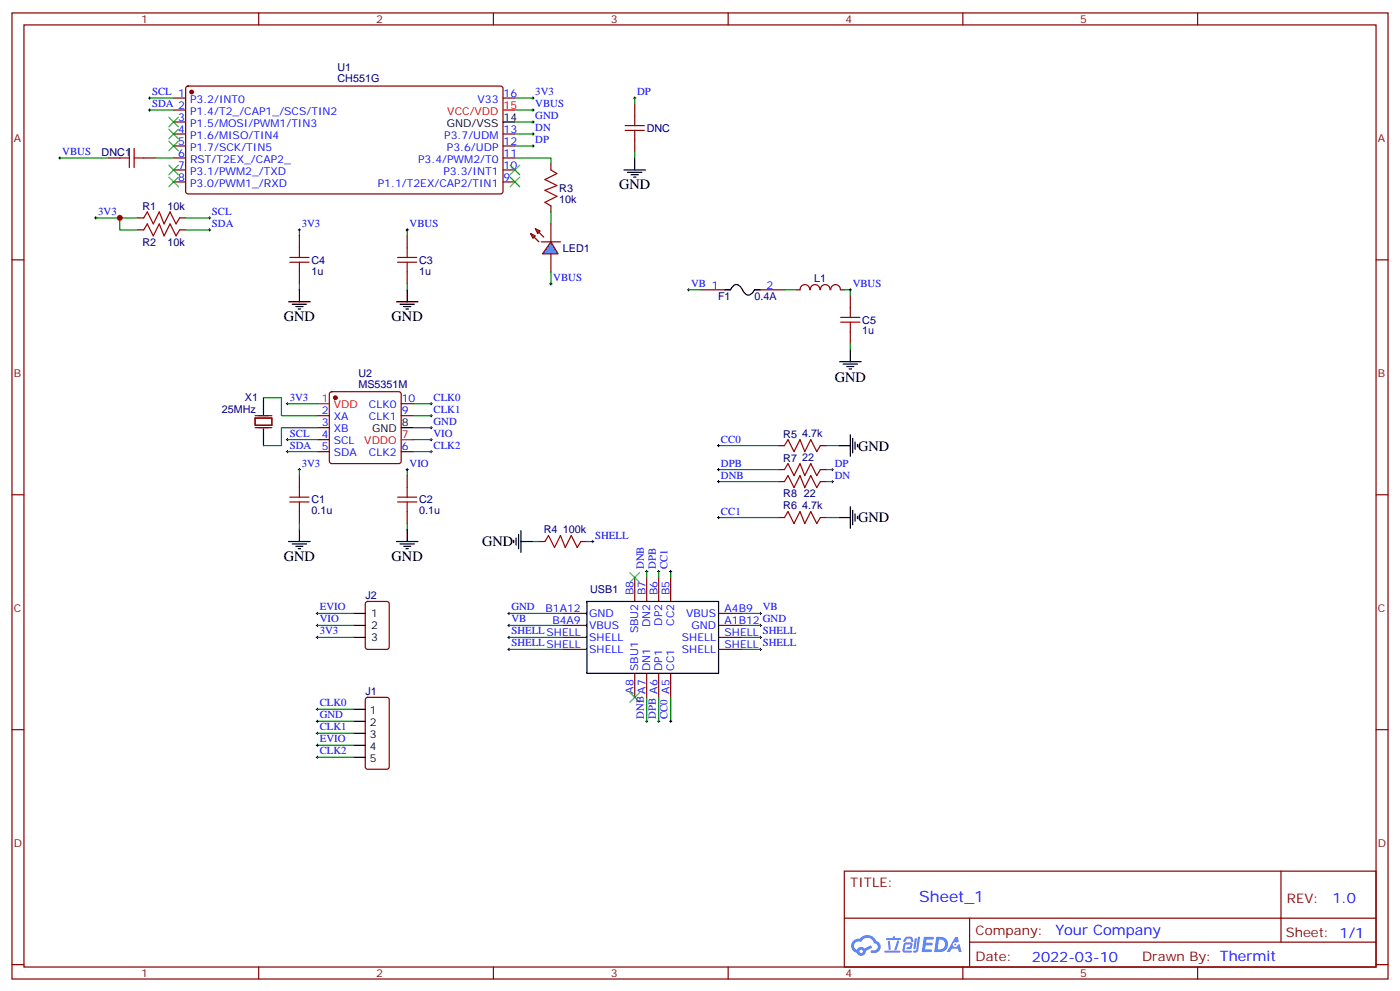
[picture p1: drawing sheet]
<svg xmlns="http://www.w3.org/2000/svg" width="412mm" height="292mm" viewBox="0 0 412 292" stroke-linecap="round" stroke-linejoin="round" font-family="sans-serif">
<g fill="none" stroke="#870000" stroke-width=".35">
<path d="M3.5 3.8h405.4v284.3h-405.4zM7.1 7.3h398.2v277.3h-398.2zM76.2 3.8v3.5M145.3 3.8v3.5M214.5 3.8v3.5M283.6 3.8v3.5M352.8 3.8v3.5M3.5 76.5h3.6M405.3 76.5h3.6M3.5 145.6h3.6M405.3 145.6h3.6M3.5 214.8h3.6"/>
<path d="M405.3 214.8h3.6M248.7 256.4h156.6v28.2h-156.6zM377.3 256.4v20.9M248.7 270.2h156.5M285.6 277.3h119.6M285.6 270.2v14.2M3.5 283.9h3.6M76.2 284.6v3.5M145.3 284.6v3.5M214.5 284.6v3.5M283.6 284.6v3.5M352.8 284.6v3.5"/>
<path d="M405.3 283.9h3.6"/>
</g>
<g fill="#5487ff">
<path d="M272.1 275.7h2.6l.3 .2-.1 .6h-2l-.1 1h1.6l.4 .4-.4 .4h-1.7l-.2 1.1 1.8 .1 .3 .3-.2 .4h-2.9z"/>
<path d="M281.4 275.8h.7l.4 1.3-.7 .3a.74 .74 0 0 0-1.1 .3 .74 .74 0 0 0 .5 1.1 .74 .74 0 0 0 .9-.7l.5-.3 .7 2.4h-.9l-.2-1h-1.9l-.5 1h-.9z"/>
<path d="M269.5 276.2h.6l-.4 2.9a.31 .31 0 0 1-.3 .3 .31 .31 0 0 1-.3-.3z"/>
<path d="M270.4 275.7h.6l-.5 4a.89 .89 0 0 1-.7 .7 .89 .89 0 0 1-.9-.3l1-.5z"/>
<path d="M266.8 275.9l.6-.2 1.2 .1 .5 1.3-.6 .1-.4-.9-1 .1a.95 .95 0 0 1-1 .8l-.1-.2z"/>
<path d="M266.4 277.6l1.8-.2a1.04 1.04 0 0 1 .6 1.1 1.04 1.04 0 0 1-.8 .9h-.7a.29 .29 0 0 1-.3-.4 .29 .29 0 0 1 .3-.2h.7l.2-.8h-1.4l-.4 1.8h1.9a.29 .29 0 0 1 .3 .3 .29 .29 0 0 1-.3 .3h-2l-.4-.3 .2-2.1z"/>
<path d="M260.5 279.8h4.4a.3 .3 0 0 1 .3 .3 .3 .3 0 0 1-.3 .3h-4.3z"/>
<path d="M264.3 276.9h.6l-.5 1.6a1.02 1.02 0 0 1-.7 1.2l-.2-.3z"/>
<path d="M261.5 276.9h.6l.3 2.4-.3 .3-.3-.2z"/>
<path d="M261.1 276.1h1.9l.2-.5h.5l-.1 .5h1.5a.29 .29 0 0 1 .3 .3 .29 .29 0 0 1-.3 .3h-3.9z"/>
<path d="M275.8 275.7l-.6 4.5h1.4a2.27 2.27 0 0 0 2.7-2.3 2.27 2.27 0 0 0-2.7-2.2zM276.6 276.5a1.5 1.5 0 0 1 1.8 1.6 1.5 1.5 0 0 1-1.9 1.3h-.3z"/>
<path d="M251.4 276.9a2.09 2.09 0 0 0 1 3.5 1.37 1.37 0 0 0 1.5 .9 1.37 1.37 0 0 0 1.1-1.4l2-1-.5-.7-1.8 1a1.4 1.4 0 0 0-2.3 .4 1.32 1.32 0 0 1-.6-1.9 1.32 1.32 0 0 1 1.9-.4 2.02 2.02 0 0 1 2-1.3 2.02 2.02 0 0 1 1.8 1.6 1.09 1.09 0 0 1 1.1 1.4 1.09 1.09 0 0 1-1.6 .7 .41 .41 0 0 0-.5 .3 .41 .41 0 0 0 .4 .5 1.89 1.89 0 0 0 2.4-1.2 1.89 1.89 0 0 0-1.2-2.4 2.98 2.98 0 0 0-5-.6l-1 .1zM253.2 280a.52 .52 0 0 1 1 0 .52 .52 0 0 1-1 0z"/>
<circle cx="281.4" cy="278" r=".28"/>
</g>
<g fill="none" stroke="#870000" stroke-width=".35">
<path d="M51.2 28.9h3.5M51.2 32.4h3.5M51.2 35.9h3.5M51.2 39.4h3.5M54.9 25.5l.5-.2 92.3 .1 .5 .6-.1 30.6-.6 .5-92.4-.1-.4-.6v-30.4zM148.2 28.9h3.5M148.2 39.4h3.5M187 30.6v3.5M31.7 46.5h3.6M42.3 46.5h3.6M51.2 43h3.5M51.2 46.5h3.5"/>
<path d="M51.2 50h3.5M51.2 53.6h3.5M148.2 43h3.5M148.2 46.5h3.5M148.2 50h3.5M148.2 53.6h3.5M162.3 48.3v1.7M187 41.2v3.5M40.6 64.1h1.7M40.6 67.7h1.7M52.9 64.1h1.8M52.9 67.7h1.8"/>
<path d="M88.2 69.4v3.6M119.9 69.4v3.6M162.3 60.6v1.8M88.2 80v3.5M119.9 80v3.5M97.2 115.5l.5-.2h19.8l.5 .2 .2 .5v19.7l-.3 .5-.4 .3h-19.8l-.5-.3-.2-.5v-19.7zM118.2 118.8h3.5M75.1 123h5v2.2h-5zM75.1 122.3h5M75.1 125.9h5M88.2 140v3.5M93.5 122.3h3.5"/>
<path d="M93.5 125.9h3.5M93.5 129.4h3.5M93.5 132.9h3.5M118.2 122.3h3.5M118.2 132.9h3.5M119.9 140v3.5M88.2 150.6v3.5M119.9 150.6v3.5M107.8 177.2l.5-.2h5.6l.7 .5 .1 12.9-.5 .7h-5.9l-.6-.4-.1-13zM107.8 205.5l.5-.3h5.6l.7 .5 .1 20-.5 .7h-5.9l-.6-.4-.1-20z"/>
</g>
<g fill="#870000" stroke="#870000" stroke-width=".35">
<circle cx="56.4" cy="27.1" r=".53"/>
<circle cx="98.8" cy="117.1" r=".53"/>
</g>
<g fill="none" stroke="#000" stroke-width=".35">
<path d="M148.2 35.9h3.5M183.8 50h6.3M184.9 50.7h4.2M185.9 51.4h2.1M186.6 52.1h.7M187 46.5v3.5M85 88.8h6.4M86.1 89.5h4.2M87.1 90.2h2.2M87.8 90.9h.7M88.2 85.3v3.5M116.8 88.8h6.3"/>
<path d="M117.8 89.5h4.3M118.9 90.2h2.1M119.6 90.9h.7M119.9 85.3v3.5M77.6 117.1v4.9M77.6 126.2v5M118.2 125.9h3.5M85 159.4h6.4M88.2 155.9v3.5M116.8 159.4h6.3M119.9 155.9v3.5M86.1 160.1h4.2"/>
<path d="M87.1 160.8h2.2M87.8 161.5h.7M117.8 160.1h4.3M118.9 160.8h2.1M119.6 161.5h.7M104.1 187.6h3.5M104.1 180.6h3.5M104.1 184.1h3.5M104.1 208.8h3.5M104.1 212.3h3.5M104.1 215.8h3.5M104.1 219.4h3.5"/>
<path d="M104.1 222.9h3.5"/>
</g>
<path d="M148.2 32.4h3.5M93.5 118.8h3.5M118.2 129.4h3.5" fill="none" stroke="#f00" stroke-width=".35"/>
<g fill="none" stroke="#000" stroke-width=".29">
<path d="M156.6 32.4h.7M156.6 28.9h.7M156.6 35.9h.7M156.6 39.4h.7M157 28.5v.7M157 32v.7M157 35.6v.7M157 39.1v.7M186.6 28.9h.7M187 28.5v.7M17.3 46.5h.7M17.6 46.1v.7"/>
<path d="M156.6 43h.7M157 42.6v.7M27.9 64.1h.7M28.2 63.8v.7M61.4 67.7h.7M61.4 64.1h.7M61.7 63.8v.7M61.7 67.3v.7M87.8 67.7h.7M88.2 67.3v.7M119.6 67.7h.7M119.9 67.3v.7"/>
<path d="M84.3 118.8h.7M84.7 118.5v.7M126.6 118.8h.8M127 118.5v.7M84.3 129.4h.7M84.3 132.9h.7M84.7 129v.8M84.7 132.6v.7M87.8 138.2h.7M88.2 137.9v.7M119.6 138.2h.7M119.9 137.9v.7"/>
<path d="M126.6 129.4h.8M126.6 125.9h.8M126.6 122.3h.8M126.6 132.9h.8M127 122v.7M127 125.5v.7M127 129v.8M127 132.6v.7M93.1 187.6h.7M93.1 184.1h.7M93.1 180.6h.7M93.5 180.2v.7"/>
<path d="M93.5 183.7v.7M93.5 187.3v.7M93.1 208.8h.7M93.1 215.8h.7M93.5 208.4v.7M93.5 215.5v.7M93.1 222.9h.7M93.5 222.5v.7"/>
</g>
<g fill="none" stroke="#008700" stroke-width=".35">
<path d="M151.7 32.4h5.3M151.7 28.9h5.3M151.7 35.9h5.3M151.7 39.4h5.3M187 28.9v1.7M17.6 46.5h14.1M45.9 46.5h5.3M151.7 46.5h10.6v1.8M151.7 43h5.3M187 44.7v1.8M28.2 64.1h12.4M35.3 64.1v3.6h5.3"/>
<path d="M54.7 64.1h7M54.7 67.7h7M88.2 67.7v1.7M119.9 67.7v1.7M88.2 83.5v1.8M119.9 83.5v1.8M77.6 117.1h5.3v5.2h10.6M84.7 118.8h8.8M121.7 118.8h5.3M84.7 129.4h8.8M84.7 132.9h8.8M88.2 138.2v1.8"/>
<path d="M93.5 125.9h-10.6v5.3h-5.3M119.9 138.2v1.8M121.7 125.9h5.3M121.7 129.4h5.3M121.7 132.9h5.3M121.7 122.3h5.3M88.2 154.1v1.8M119.9 154.1v1.8M93.5 187.6h10.6M93.5 180.6h10.6M93.5 184.1h10.6M93.5 208.8h10.6"/>
<path d="M93.5 212.3h10.6M93.5 215.8h10.6M93.5 219.4h10.6M93.5 222.9h10.6"/>
</g>
<g fill="none" stroke="#a10000" stroke-width=".35">
<path d="M184.1 37h5.7M184.1 38.4h5.7M187 34.1v2.9M187 38.4v2.8M35.3 46.5h2.8M38.1 43.7v5.6M39.5 43.7v5.6M39.5 46.5h2.8M162.3 50l1.7 1.1-3.5 1.7 3.5 1.8-3.5 1.4 3.5 1.8-3.5 1.7 1.8 1.1M42.3 64.1l1.1-1.7 1.8 3.5 1.7-3.5 1.4 3.5 1.8-3.5 1.8 3.5 1-1.8M42.3 67.7l1.1-1.8 1.8 3.5 1.7-3.5 1.4 3.5 1.8-3.5 1.8 3.5 1-1.7M85.4 77.2h5.6"/>
<path d="M85.4 75.8h5.6M88.2 73v2.8M88.2 77.2v2.8M117.1 77.2h5.7M117.1 75.8h5.7M119.9 73v2.8M119.9 77.2v2.8M85.4 147.7h5.6M85.4 146.3h5.6M88.2 143.5v2.8M88.2 147.7v2.9M117.1 147.7h5.7"/>
<path d="M117.1 146.3h5.7M119.9 143.5v2.8M119.9 147.7v2.9"/>
</g>
<path d="M49.7 38l2.9 2.9M49.7 34.5l2.9 2.8M52.6 38l-2.9 2.9M52.6 34.5l-2.9 2.8M49.7 41.6l2.9 2.8M52.6 41.6l-2.9 2.8M150.3 48.6l2.8 2.8M150.3 52.1l2.8 2.9M153.1 48.6l-2.8 2.8M153.1 52.1l-2.8 2.9" fill="none" stroke="#3c3" stroke-width=".35"/>
<path d="M162.3 71.2l2.1 3.5h-4.6z" fill="#09f" stroke="#870000" stroke-width=".35"/>
<path d="M159.5 71.2h5.6z" fill="#f00" stroke="#870000" stroke-width=".35"/>
<g fill="#870000" stroke="#870000" stroke-width=".35">
<path d="M157.3 69.8l1.4 1.4z"/>
<path d="M158.7 68.4l1.5 1.4z"/>
</g>
<g fill="#09f" stroke="#870000" stroke-width=".35">
<path d="M156.3 68.7l1.4 .7-.7 .7z"/>
<path d="M157.7 67.3l1.4 .7-.7 .7z"/>
</g>
<g fill="none" stroke="#870000" stroke-width=".35">
<path d="M162.3 65.9v5.3M162.3 74.7v5.3M206.4 85.3h7M224 85.3h7.1M234.6 85.3h1.1M235.7 85.3a1.41 1.41 0 0 1 1.4-1.5 1.41 1.41 0 0 1 1.4 1.5M238.7 85.3a1.41 1.41 0 0 1 1.4-1.5 1.41 1.41 0 0 1 1.4 1.5M241.7 85.3a1.41 1.41 0 0 1 1.4-1.5 1.41 1.41 0 0 1 1.4 1.5M244.7 85.3a1.41 1.41 0 0 1 1.4-1.5 1.41 1.41 0 0 1 1.4 1.5M247.6 85.3h1.1M250.5 87.1v3.5M250.5 97.6v3.6"/>
<path d="M229.3 131.2h1.8M229.3 138.2h1.8M241.7 131.2h1.7M241.7 138.2h1.7M158.7 159.4h1.8M171.1 159.4h1.8M229.3 152.3h1.8M229.3 141.7h1.8M241.7 152.3h1.7M241.7 141.7h1.7M187 170v7M190.5 170v7"/>
<path d="M194 170v7M197.6 170v7M165.8 184.1h7.1M165.8 180.6h7.1M165.8 187.6h7.1M165.8 191.1h7.1M187 198.2v7M190.5 198.2v7M194 198.2v7M197.6 198.2v7M211.7 184.1h7M211.7 180.6h7"/>
<path d="M211.7 187.6h7M211.7 191.1h7"/>
</g>
<g fill="none" stroke="#008700" stroke-width=".35">
<path d="M44.1 28.9h7.1M44.1 32.4h7.1M162.3 62.4v3.5M162.3 80v3.5M202.8 85.3h3.6M231.1 85.3h3.5M248.7 85.3h1.8v1.8M250.5 101.2v1.7M211.7 131.2h17.6M211.7 138.2h17.6M243.4 131.2h3.5M243.4 138.2h1.8"/>
<path d="M157 159.4h1.7M172.9 159.4h1.7M211.7 152.3h17.6M211.7 141.7h17.6M243.4 152.3h3.5M243.4 141.7h1.8M190.5 168.2v1.8M194 168.2v1.8M197.6 168.2v1.8M149.9 180.6h15.9M149.9 184.1h15.9M149.9 187.6h15.9"/>
<path d="M149.9 191.1h15.9M218.7 180.6h5.3M218.7 184.1h5.3M218.7 187.6h5.3M218.7 191.1h5.3M190.5 205.2v7.1M194 205.2v7.1M197.6 205.2v7.1"/>
</g>
<g fill="none" stroke="#000" stroke-width=".29">
<path d="M43.7 28.9h.7M43.7 32.4h.7M44.1 28.5v.7M44.1 32v.7M161.9 83.5h.7M162.3 83.2v.7M202.5 85.3h.7M202.8 84.9v.8M250.1 85.3h.7M250.5 84.9v.8M211.3 138.2h.7M211.3 131.2h.7"/>
<path d="M211.7 130.8v.7M211.7 137.9v.7M244.8 138.2h.7M245.2 137.9v.7M174.3 159.4h.7M174.6 159v.7M211.3 141.7h.7M211.3 152.3h.7M211.7 141.4v.7M211.7 152v.7M244.8 141.7h.7M245.2 141.4v.7"/>
<path d="M190.1 168.2h.8M190.5 167.9v.7M193.7 168.2h.7M194 167.9v.7M197.2 168.2h.7M197.6 167.9v.7M149.6 180.6h.7M149.6 184.1h.7M149.6 187.6h.7M149.6 191.1h.7M149.9 180.2v.7M149.9 183.7v.7"/>
<path d="M149.9 187.3v.7M149.9 190.8v.7M223.7 180.6h.7M223.7 184.1h.7M223.7 187.6h.7M223.7 191.1h.7M224 180.2v.7M224 183.7v.7M224 187.3v.7M224 190.8v.7M93.1 212.3h.7M93.1 219.4h.7"/>
<path d="M93.5 211.9v.8M93.5 219v.7M190.1 212.3h.8M190.5 211.9v.8M193.7 212.3h.7M194 211.9v.8M197.2 212.3h.7M197.6 211.9v.8"/>
</g>
<path d="M247.6 94.8h5.7M247.6 93.4h5.7M250.5 90.6v2.8M250.5 94.8v2.8M231.1 131.2l1-1.8 1.8 3.5 1.8-3.5 1.4 3.5 1.7-3.5 1.8 3.5 1.1-1.7M231.1 138.2l1-1.7 1.8 3.5 1.8-3.5 1.4 3.5 1.7-3.5 1.8 3.5 1.1-1.8M160.5 159.4l1.1-1.8 1.7 3.5 1.8-3.5 1.4 3.5 1.8-3.5 1.7 3.5 1.1-1.7M231.1 152.3l1-1.7 1.8 3.5 1.8-3.5 1.4 3.5 1.7-3.5 1.8 3.5 1.1-1.8M231.1 141.7l1-1.7 1.8 3.5 1.8-3.5 1.4 3.5 1.7-3.5 1.8 3.5 1.1-1.8" fill="none" stroke="#a10000" stroke-width=".35"/>
<g fill="none" stroke="#000" stroke-width=".35">
<path d="M213.4 85.3h1.8l.6-.9a1.56 1.56 0 0 1 2.7 .5l.2 .3a2.13 2.13 0 0 0 2.2 1.6l1.3-1.5h1.8M247.3 106.5h6.3M248.4 107.2h4.2M249.4 107.9h2.1M250.1 108.6h.7M250.5 102.9v3.6M246.9 131.2h3.6M250.5 128v6.3M251.2 129v4.3M251.9 130.1v2.1M252.6 130.8v.7M151.3 159v.7"/>
<path d="M152 158.3v2.1M152.8 157.3v4.2M153.5 159.4h3.5M153.5 156.2v6.4M246.9 152.3h3.6M250.5 149.2v6.3M251.2 150.2v4.2M251.9 151.3v2.1M252.6 152v.7M172.9 177h38.8v21.2h-38.8z"/>
</g>
<path d="M49.7 48.6l2.9 2.8M49.7 52.1l2.9 2.9M52.6 48.6l-2.9 2.8M52.6 52.1l-2.9 2.9M185.6 168.6l2.8 2.8M188.4 168.6l-2.8 2.8M185.6 203.8l2.8 2.9M188.4 203.8l-2.8 2.9" fill="none" stroke="#3c3" stroke-width=".35"/>
<circle cx="35.3" cy="64.1" r=".88" fill="#c00"/>
<text font-size="4.6" fill="#00f" x="270.8" y="265.4">Sheet_1</text>
<g font-size="4.2">
<text x="182.4" y="55.7">GND</text>
<text x="83.6" y="94.5">GND</text>
<text x="115.4" y="94.5">GND</text>
<text x="245.9" y="112.6">GND</text>
<text x="252.8" y="132.6">GND</text>
<text x="252.8" y="153.8">GND</text>
<text x="142" y="160.8">GND</text>
<text x="83.6" y="165">GND</text>
<text x="115.4" y="165">GND</text>
</g>
<g font-size="4.2" fill="#00f">
<text x="392.5" y="265.7">1.0</text>
<text x="310.9" y="275.2">Your Company</text>
<text x="304" y="283">2022-03-10</text>
</g>
<g font-size="3.9" fill="#800">
<text x="250.5" y="261">TITLE:</text>
<text x="379.1" y="265.7">REV:</text>
<text x="287.4" y="275.2">Company:</text>
<text x="378.7" y="275.8">Sheet: 1/1</text>
<text x="287.4" y="282.9">Date:</text>
<text x="336.4" y="282.9">Drawn By: Thermit</text>
</g>
<g font-size="3.2" fill="#800">
<text x="41.6" y="6.8">1</text>
<text x="110.8" y="6.8">2</text>
<text x="179.9" y="6.8">3</text>
<text x="249.1" y="6.8">4</text>
<text x="318.2" y="6.8">5</text>
<text x="4.1" y="41.9">A</text>
<text x="405.9" y="41.9">A</text>
<text x="4.1" y="111.1">B</text>
<text x="405.9" y="111.1">B</text>
<text x="4.1" y="180.2">C</text>
<text x="405.9" y="180.2">C</text>
<text x="4.1" y="249.3">D</text>
<text x="405.9" y="249.3">D</text>
<text x="41.6" y="287.6">1</text>
<text x="110.8" y="287.6">2</text>
<text x="179.9" y="287.6">3</text>
<text x="249.1" y="287.6">4</text>
<text x="318.2" y="287.6">5</text>
</g>
<g font-size="3.2" fill="#000080">
<text x="99.4" y="21">U1</text>
<text x="99.4" y="24.2">CH551G</text>
<text x="190.5" y="38.8">DNC</text>
<text x="29.9" y="45.9">DNC1</text>
<text x="164.7" y="59.6">10k</text>
<text x="164.7" y="56.4">R3</text>
<text x="42" y="61.8">R1</text>
<text x="49.4" y="61.8">10k</text>
<text x="42" y="72.3">R2</text>
<text x="49.4" y="72.3">10k</text>
<text x="91.7" y="77.6">C4</text>
<text x="123.5" y="77.6">C3</text>
<text x="165.8" y="74.1">LED1</text>
<text x="91.7" y="80.8">1u</text>
<text x="123.5" y="80.8">1u</text>
<text x="239.8" y="82.9">L1</text>
<text x="211.5" y="88.2">F1</text>
<text x="222.2" y="88.2">0.4A</text>
<text x="254" y="95.3">C5</text>
<text x="254" y="98.4">1u</text>
<text x="105.6" y="110.9">U2</text>
<text x="72.1" y="118.2">X1</text>
<text x="105.6" y="114.1">MS5351M</text>
<text x="65.3" y="121.7">25MHz</text>
<text x="230.7" y="128.8">R5</text>
<text x="236.3" y="128.7">4.7k</text>
<text x="230.7" y="135.8">R7</text>
<text x="236.3" y="135.8">22</text>
<text x="91.7" y="148.2">C1</text>
<text x="123.5" y="148.2">C2</text>
<text x="230.7" y="149.9">R6</text>
<text x="230.7" y="146.4">R8</text>
<text x="236.3" y="149.9">4.7k</text>
<text x="236.8" y="146.4">22</text>
<text x="91.7" y="151.4">0.1u</text>
<text x="123.5" y="151.4">0.1u</text>
<text x="160.2" y="157">R4</text>
<text x="165.8" y="157">100k</text>
<text x="107.6" y="176.4">J2</text>
<text x="173.9" y="174.6">USB1</text>
<text x="107.6" y="204.7">J1</text>
</g>
<g font-size="3.2" fill="#00f">
<text x="44.8" y="28">SCL 1</text>
<text x="148.3" y="28.5">16</text>
<text x="157.7" y="28">3V3</text>
<text x="187.7" y="28">DP</text>
<text x="44.8" y="31.5">SDA 2</text>
<text x="52.5" y="35.6">3</text>
<text x="56" y="30.3">P3.2/INT0</text>
<text x="56" y="33.8">P1.4/T2_/CAP1_/SCS/TIN2</text>
<text x="140.7" y="30.3">V33</text>
<text x="157.7" y="31.5">VBUS</text>
<text x="157.7" y="35">GND</text>
<text x="52.5" y="39.1">4</text>
<text x="56" y="37.3">P1.5/MOSI/PWM1/TIN3</text>
<text x="56" y="40.9">P1.6/MISO/TIN4</text>
<text x="130.9" y="40.9">P3.7/UDM</text>
<text x="148.3" y="39.1">13</text>
<text x="157.7" y="38.6">DN</text>
<text x="18.3" y="45.6">VBUS</text>
<text x="52.5" y="42.6">5</text>
<text x="52.5" y="46.1">6</text>
<text x="56" y="44.4">P1.7/SCK/TIN5</text>
<text x="56" y="47.9">RST/T2EX_/CAP2_</text>
<text x="123.2" y="47.9">P3.4/PWM2/T0</text>
<text x="131.6" y="44.4">P3.6/UDP</text>
<text x="148.3" y="46.1">11</text>
<text x="148.3" y="42.6">12</text>
<text x="157.7" y="42.1">DP</text>
<text x="52.5" y="49.7">7</text>
<text x="52.5" y="53.2">8</text>
<text x="56" y="51.4">P3.1/PWM2_/TXD</text>
<text x="130.6" y="51.4">P3.3/INT1</text>
<text x="148.3" y="53.2">9</text>
<text x="148.3" y="49.7">10</text>
<text x="56" y="55">P3.0/PWM1_/RXD</text>
<text x="111.3" y="55">P1.1/T2EX/CAP2/TIN1</text>
<text x="28.9" y="63.3">3V3</text>
<text x="62.4" y="63.3">SCL</text>
<text x="62.4" y="66.8">SDA</text>
<text x="88.9" y="66.8">3V3</text>
<text x="120.6" y="66.8">VBUS</text>
<text x="163" y="82.7">VBUS</text>
<text x="203.6" y="84.4">VB 1</text>
<text x="225.8" y="84.9">2</text>
<text x="251.2" y="84.4">VBUS</text>
<text x="85.4" y="117.9">3V3</text>
<text x="118.4" y="118.5">10</text>
<text x="127.7" y="117.9">CLK0</text>
<text x="94.8" y="122">2</text>
<text x="94.8" y="125.5">3</text>
<text x="98.3" y="123.8">XA</text>
<text x="108.7" y="123.8">CLK1</text>
<text x="108.7" y="120.2">CLK0</text>
<text x="118.4" y="122">9</text>
<text x="127.7" y="125">GND</text>
<text x="127.7" y="121.5">CLK1</text>
<text x="85.4" y="128.5">SCL</text>
<text x="94.8" y="129">4</text>
<text x="98.3" y="127.3">XB</text>
<text x="98.3" y="130.8">SCL</text>
<text x="127.7" y="128.5">VIO</text>
<text x="212.4" y="130.3">CC0</text>
<text x="85.4" y="132">SDA</text>
<text x="88.9" y="137.3">3V3</text>
<text x="94.8" y="132.6">5</text>
<text x="98.3" y="134.3">SDA</text>
<text x="108.7" y="134.3">CLK2</text>
<text x="118.4" y="132.6">6</text>
<text x="120.6" y="137.3">VIO</text>
<text x="127.7" y="132">CLK2</text>
<text x="212.4" y="137.3">DPB</text>
<text x="245.9" y="137.3">DP</text>
<text x="212.4" y="140.9">DNB</text>
<text x="245.9" y="140.9">DN</text>
<text x="212.4" y="151.4">CC1</text>
<text x="175.3" y="158.5">SHELL</text>
<text x="189.6" y="167.5" transform="rotate(-90 189.6 167.5)">DNB</text>
<text x="193.1" y="167.5" transform="rotate(-90 193.1 167.5)">DPB</text>
<text x="196.7" y="167.5" transform="rotate(-90 196.7 167.5)">CC1</text>
<text x="94.2" y="179.7">EVIO</text>
<text x="150.6" y="179.7">GND</text>
<text x="186.6" y="175.3" transform="rotate(-90 186.6 175.3)">B8</text>
<text x="190.1" y="175.3" transform="rotate(-90 190.1 175.3)">B7</text>
<text x="193.7" y="175.3" transform="rotate(-90 193.7 175.3)">B6</text>
<text x="197.2" y="175.3" transform="rotate(-90 197.2 175.3)">B5</text>
<text x="224.7" y="179.7">VB</text>
<text x="94.2" y="183.2">VIO</text>
<text x="150.6" y="183.2">VB</text>
<text x="160.7" y="180.2">B1A12</text>
<text x="162.7" y="183.7">B4A9</text>
<text x="173.6" y="185.1">VBUS</text>
<text x="173.6" y="181.6">GND</text>
<text x="191.6" y="184.6" transform="rotate(-90 191.6 184.6)">DN2</text>
<text x="195.1" y="184.1" transform="rotate(-90 195.1 184.1)">DP2</text>
<text x="198.6" y="184.2" transform="rotate(-90 198.6 184.2)">CC2</text>
<text x="202.1" y="181.6">VBUS</text>
<text x="203.7" y="185.1">GND</text>
<text x="213.4" y="183.7">A1B12 GND</text>
<text x="213.4" y="180.2">A4B9</text>
<text x="94.2" y="186.7">3V3</text>
<text x="150.6" y="186.7">SHELLSHELL</text>
<text x="150.6" y="190.3">SHELLSHELL</text>
<text x="173.6" y="188.7">SHELL</text>
<text x="188" y="186.4" transform="rotate(-90 188 186.4)">SBU2</text>
<text x="200.9" y="188.7">SHELL</text>
<text x="213.4" y="187.3">SHELL SHELL</text>
<text x="213.4" y="190.8">SHELL SHELL</text>
<text x="173.6" y="192.2">SHELL</text>
<text x="188" y="197.5" transform="rotate(-90 188 197.5)">SBU1</text>
<text x="191.6" y="197.5" transform="rotate(-90 191.6 197.5)">DN1</text>
<text x="195.1" y="197.5" transform="rotate(-90 195.1 197.5)">DP1</text>
<text x="198.6" y="197.5" transform="rotate(-90 198.6 197.5)">CC1</text>
<text x="200.9" y="192.2">SHELL</text>
<text x="94.2" y="207.9">CLK0</text>
<text x="186.6" y="204.1" transform="rotate(-90 186.6 204.1)">A8</text>
<text x="94.2" y="214.9">CLK1</text>
<text x="94.2" y="211.4">GND</text>
<text x="189.6" y="211.6" transform="rotate(-90 189.6 211.6)">DNB A7</text>
<text x="193.1" y="211.6" transform="rotate(-90 193.1 211.6)">DPB A6</text>
<text x="196.7" y="211.6" transform="rotate(-90 196.7 211.6)">CC0 A5</text>
<text x="94.2" y="218.5">EVIO</text>
<text x="94.2" y="222">CLK2</text>
</g>
<g font-size="3.2" fill="#f00">
<text x="131.8" y="33.8">VCC/VDD</text>
<text x="148.3" y="32">15</text>
<text x="94.8" y="118.5">1</text>
<text x="98.3" y="120.2">VDD</text>
<text x="107.3" y="130.8">VDDO</text>
<text x="118.4" y="129">7</text>
</g>
<g font-size="3.2">
<text x="148.3" y="35.6">14</text>
<text x="131.6" y="37.3">GND/VSS</text>
<text x="118.4" y="125.5">8</text>
<text x="109.6" y="127.3">GND</text>
<text x="109.4" y="181.6">1</text>
<text x="109.4" y="185.1">2</text>
<text x="109.4" y="188.7">3</text>
<text x="108.9" y="210.2">1</text>
<text x="108.9" y="213.7">2</text>
<text x="108.9" y="217.2">3</text>
<text x="108.9" y="220.8">4</text>
<text x="108.9" y="224.3">5</text>
</g>
</svg>
